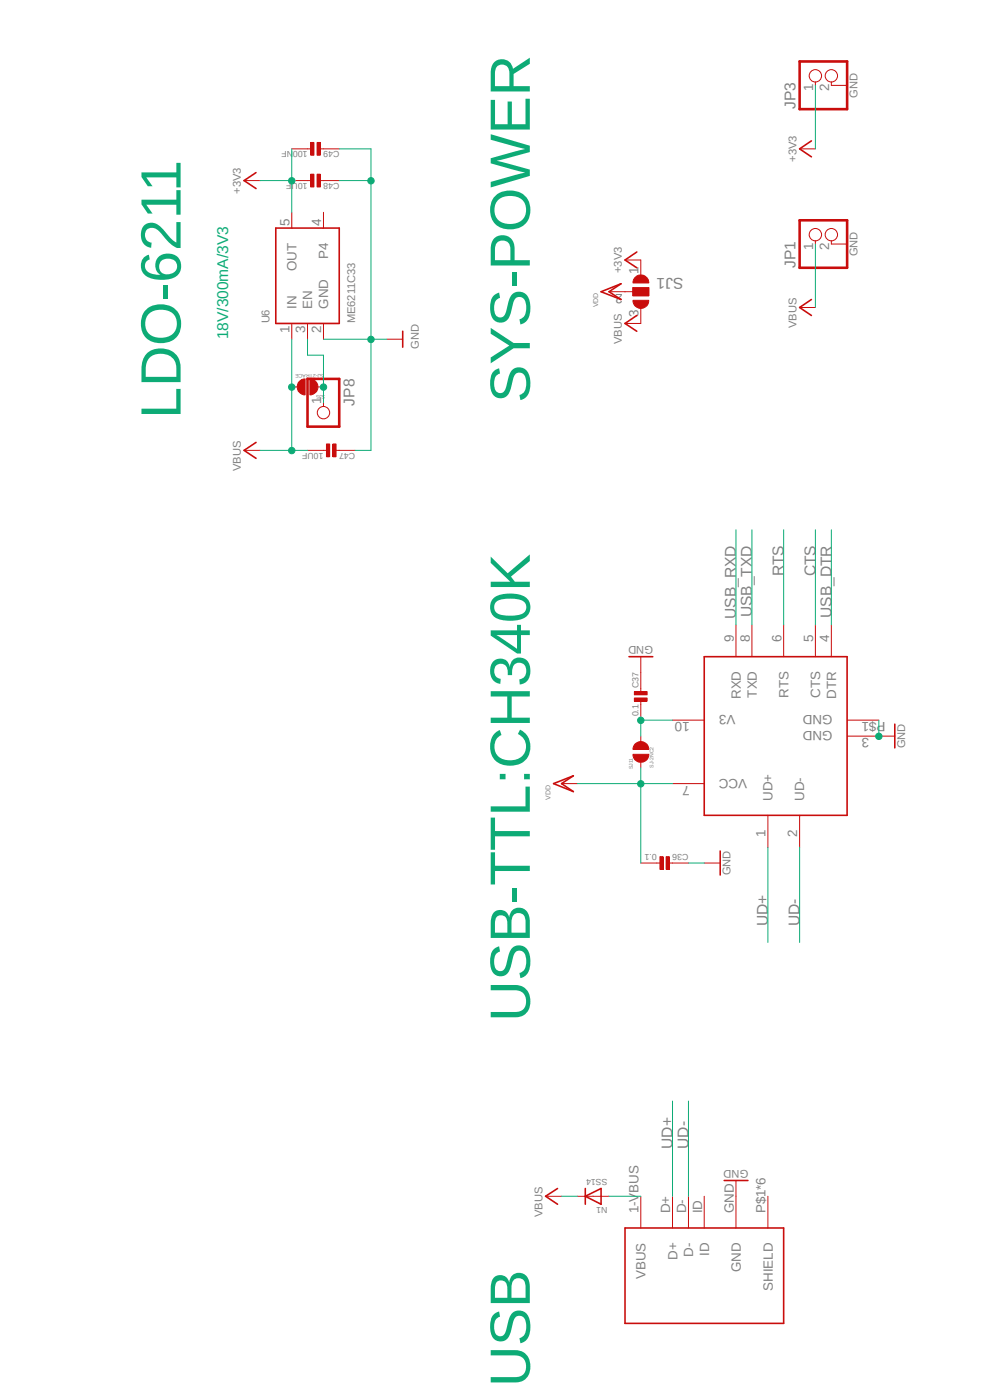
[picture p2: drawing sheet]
<svg xmlns="http://www.w3.org/2000/svg" width="210mm" height="297mm" viewBox="0 0 210 297" stroke-linecap="round" stroke-linejoin="round" font-family="sans-serif">
<path d="M26 7.9l166.9 289.2M193 7.9l-167 289.2" fill="none" stroke="#fff" stroke-width=".21"/>
<g fill="none" stroke="#c90d0c" stroke-width=".21">
<path d="M156.1 132.6v6.7M159.5 132.6v6.7M166.2 132.6v6.7M173 132.6v6.7M176.4 132.6v6.7M142.7 152.8h6.7M179.7 156.2h6.7M179.7 152.8h6.7M142.7 166.2h6.7M162.9 173v6.7M169.6 173v6.7M135.9 183.1h4.1"/>
<path d="M142 183.1h4"/>
</g>
<path d="M149.4 139.3h30.3v33.7h-30.3z" fill="none" stroke="#c90d0c" stroke-width=".34"/>
<path d="M141.3 181.7h.7v2.7h-.7z" fill-rule="evenodd" fill="#c90d0c"/>
<path d="M141.3 181.7h.7v2.7h-.7z" fill="none" stroke="#c90d0c" stroke-width=".21"/>
<path d="M140 181.7h.7v2.7h-.7z" fill-rule="evenodd" fill="#c90d0c"/>
<path d="M135.9 142.7v4M135.9 148.8v4M186.4 156.2h3.4M140 181.7h.7v2.7h-.7zM149.4 183.1h3.4" fill="none" stroke="#c90d0c" stroke-width=".21"/>
<path d="M189.8 153.6v5.1M152.8 180.6v5" fill="none" stroke="#c90d0c" stroke-width=".34"/>
<path d="M134.6 146.7h2.7v.7h-2.7z" fill-rule="evenodd" fill="#c90d0c"/>
<path d="M134.6 146.7h2.7v.7h-2.7z" fill="none" stroke="#c90d0c" stroke-width=".21"/>
<path d="M134.6 148.1h2.7v.7h-2.7z" fill-rule="evenodd" fill="#c90d0c"/>
<path d="M135.9 139.3v3.4M134.6 148.1h2.7v.7h-2.7z" fill="none" stroke="#c90d0c" stroke-width=".21"/>
<path d="M133.4 139.3h5.1" fill="none" stroke="#c90d0c" stroke-width=".34"/>
<path d="M134.7 157.9a1.69 1.69 0 0 1 1.8-.5 1.69 1.69 0 0 1 1.1 1.6h-3.3z" fill-rule="evenodd" fill="#c90d0c"/>
<path d="M134.7 157.9a1.69 1.69 0 0 1 1.8-.5 1.69 1.69 0 0 1 1.1 1.6h-3.3z" fill="none" stroke="#c90d0c" stroke-width=".21"/>
<path d="M134.3 160h3.3a1.67 1.67 0 0 1-1.6 1.7 1.67 1.67 0 0 1-1.7-1.7z" fill-rule="evenodd" fill="#c90d0c"/>
<g fill="none" stroke="#c90d0c" stroke-width=".21">
<path d="M61.9 45v3.4M68.6 45v3.4M61.9 68.6v3.4M65.2 68.6v3.4M68.6 68.6v3.4M82.1 72h3.3M65.2 95.5h4.1M71.3 95.5h4.1M135.9 156.2v1.2M134.3 160h3.3a1.67 1.67 0 0 1-1.6 1.7 1.67 1.67 0 0 1-1.7-1.7zM135.9 161.7v1.2M115.7 253.8h3.4"/>
<path d="M135.9 253.8v6.7M142.7 253.8v6.7M146 253.8v6.7M149.4 253.8v6.7M156.1 253.8v6.7M162.9 253.8v6.7"/>
</g>
<path d="M58.5 48.4h13.5v20.2h-13.5zM85.4 70.3v3.4M118.3 252.1l-2.6 1.7 2.6 1.7M132.6 260.5h33.6v20.3h-33.6z" fill="none" stroke="#c90d0c" stroke-width=".34"/>
<path d="M70.6 94.2h.7v2.7h-.7z" fill-rule="evenodd" fill="#c90d0c"/>
<path d="M70.6 94.2h.7v2.7h-.7z" fill="none" stroke="#c90d0c" stroke-width=".21"/>
<path d="M69.3 94.2h.6v2.7h-.6z" fill-rule="evenodd" fill="#c90d0c"/>
<path d="M61.9 38.3h4M67.9 38.3h4.1M69.3 94.2h.6v2.7h-.6z" fill="none" stroke="#c90d0c" stroke-width=".21"/>
<path d="M67.3 37h.6v2.7h-.6z" fill-rule="evenodd" fill="#c90d0c"/>
<path d="M67.3 37h.6v2.7h-.6z" fill="none" stroke="#c90d0c" stroke-width=".21"/>
<path d="M65.9 37h.7v2.7h-.7z" fill-rule="evenodd" fill="#c90d0c"/>
<path d="M51.8 38.3h3.4M61.9 31.6h4M65.9 37h.7v2.7h-.7zM67.9 31.6h4.1" fill="none" stroke="#c90d0c" stroke-width=".21"/>
<path d="M54.3 36.6l-2.5 1.7 2.5 1.7" fill="none" stroke="#c90d0c" stroke-width=".34"/>
<path d="M67.3 30.2h.6v2.7h-.6z" fill-rule="evenodd" fill="#c90d0c"/>
<path d="M67.3 30.2h.6v2.7h-.6z" fill="none" stroke="#c90d0c" stroke-width=".21"/>
<path d="M65.9 30.2h.7v2.7h-.7z" fill-rule="evenodd" fill="#c90d0c"/>
<g fill="none" stroke="#c90d0c" stroke-width=".21">
<path d="M65.9 30.2h.7v2.7h-.7zM68.6 85.4v.8"/>
<circle cx="68.6" cy="87.5" r="1.31"/>
</g>
<path d="M65.2 80.4h6.8v10.1h-6.8z" fill="none" stroke="#c90d0c" stroke-width=".55"/>
<path d="M63.3 81.2a1.56 1.56 0 0 1 1.4-.8v3.4a1.69 1.69 0 0 1-1.4-2.6z" fill-rule="evenodd" fill="#c90d0c"/>
<path d="M63.3 81.2a1.56 1.56 0 0 1 1.4-.8v3.4a1.69 1.69 0 0 1-1.4-2.6z" fill="none" stroke="#c90d0c" stroke-width=".21"/>
<path d="M65.7 80.4a1.69 1.69 0 0 1 1.7 1.7 1.69 1.69 0 0 1-1.7 1.7z" fill-rule="evenodd" fill="#c90d0c"/>
<path d="M61.9 82.1h1.1M65.7 80.4a1.69 1.69 0 0 1 1.7 1.7 1.69 1.69 0 0 1-1.7 1.7zM67.4 82.1h1.2M119.1 166.2h3.4" fill="none" stroke="#c90d0c" stroke-width=".21"/>
<path d="M117.4 166.2l4.2-1.6-2.5 1.6 2.5 1.7z" fill="none" stroke="#c90d0c" stroke-width=".34"/>
<path d="M134.2 61h3.4v1.7h-3.4z" fill-rule="evenodd" fill="#c90d0c"/>
<path d="M134.2 61h3.4v1.7h-3.4z" fill="none" stroke="#c90d0c" stroke-width=".21"/>
<path d="M134.3 63.7h3.3a1.67 1.67 0 0 1-1.6 1.7 1.67 1.67 0 0 1-1.7-1.7z" fill-rule="evenodd" fill="#c90d0c"/>
<path d="M134.3 63.7h3.3a1.67 1.67 0 0 1-1.6 1.7 1.67 1.67 0 0 1-1.7-1.7z" fill="none" stroke="#c90d0c" stroke-width=".21"/>
<path d="M134.7 58.9a1.67 1.67 0 0 1 1.8-.5 1.67 1.67 0 0 1 1.1 1.6h-3.3l.1-.7z" fill-rule="evenodd" fill="#c90d0c"/>
<g fill="none" stroke="#c90d0c" stroke-width=".21">
<path d="M173 17.4v.7M176.4 17.4v.7h3.3M169.6 31.6h3.4M132.6 55.2h3.3v3.3M134.7 58.9a1.67 1.67 0 0 1 1.8-.5 1.67 1.67 0 0 1 1.1 1.6h-3.3l.1-.7zM173 51.1v.7M176.4 51.1v.7h3.3M129.2 61.9h5.1M134.3 61h3.3v1.7h-3.3zM135.9 65.2v3.4h-3.3M169.6 65.2h3.4M51.8 95.5h3.4"/>
<path d="M122.5 253.8h6.7M156.1 250.4v3.4"/>
<circle cx="173" cy="16.1" r="1.31"/>
<circle cx="176.4" cy="16.1" r="1.31"/>
<circle cx="173" cy="49.8" r="1.31"/>
<circle cx="176.4" cy="49.8" r="1.31"/>
</g>
<path d="M179.7 15.6v5M172.1 29.9l-2.5 1.7 2.5 1.7M135.1 53.5l-2.5 1.7 2.5 1.6M179.7 49.2v5.1M127.5 61.9l4.2-1.7-2.5 1.7 2.5 1.6zM135.1 66.9l-2.5 1.7 2.5 1.7M172.1 63.5l-2.5 1.7 2.5 1.7M54.3 93.9l-2.5 1.6 2.5 1.7M124.2 253.8l3.3-1.7v3.4zM124.2 252.1v3.4M153.6 250.4h5.1" fill="none" stroke="#c90d0c" stroke-width=".34"/>
<path d="M169.6 13h10.1v10.2h-10.1zM169.6 46.7h10.1v10.1h-10.1z" fill="none" stroke="#c90d0c" stroke-width=".55"/>
<path d="M186.4 152.8v3.4" fill="none" stroke="#0dab76" stroke-width=".21"/>
<circle cx="186.4" cy="156.2" r=".68" fill="#0dab76"/>
<g fill="none" stroke="#0dab76" stroke-width=".21">
<path d="M72 38.3h6.7M68.6 72h13.5M146 183.1h3.4"/>
<circle cx="186.4" cy="156.2" r=".68"/>
</g>
<circle cx="78.7" cy="72" r=".68" fill="#0dab76"/>
<g fill="none" stroke="#0dab76" stroke-width=".21">
<path d="M72 31.6h6.7v63.9h-3.3"/>
<circle cx="78.7" cy="72" r=".68"/>
</g>
<circle cx="78.7" cy="38.4" r=".68" fill="#0dab76"/>
<g fill="none" stroke="#0dab76" stroke-width=".21">
<path d="M55.2 38.3h6.7v6.7"/>
<circle cx="78.7" cy="38.4" r=".68"/>
</g>
<circle cx="61.9" cy="38.4" r=".68" fill="#0dab76"/>
<g fill="none" stroke="#0dab76" stroke-width=".21">
<path d="M173 18.1v13.5M61.9 31.6v6.7M173 51.8v13.4M61.9 72v23.5M55.2 95.5h10M119.1 253.8h3.4"/>
<circle cx="61.9" cy="38.4" r=".68"/>
</g>
<circle cx="61.9" cy="95.6" r=".68" fill="#0dab76"/>
<circle cx="61.9" cy="95.6" r=".68" fill="none" stroke="#0dab76" stroke-width=".21"/>
<circle cx="61.9" cy="82.1" r=".68" fill="#0dab76"/>
<g fill="none" stroke="#0dab76" stroke-width=".21">
<path d="M142.7 152.8h-6.8v3.4"/>
<circle cx="61.9" cy="82.1" r=".68"/>
</g>
<circle cx="135.9" cy="152.8" r=".68" fill="#0dab76"/>
<g fill="none" stroke="#0dab76" stroke-width=".21">
<path d="M65.2 72v3.4h3.4v10M156.1 112.4v20.2M159.5 112.4v20.2M166.2 112.4v20.2M173 112.4v20.2M176.4 112.4v20.2M162.9 179.7v20.2M169.6 179.7v20.2M142.7 233.6v20.2M146 233.6v20.2"/>
<circle cx="135.9" cy="152.8" r=".68"/>
</g>
<circle cx="68.6" cy="82.1" r=".68" fill="#0dab76"/>
<g fill="none" stroke="#0dab76" stroke-width=".21">
<path d="M135.9 162.9v20.2M135.9 166.2h6.8"/>
<circle cx="68.6" cy="82.1" r=".68"/>
</g>
<circle cx="135.9" cy="166.3" r=".68" fill="#0dab76"/>
<g fill="none" stroke="#0dab76" stroke-width=".21">
<path d="M122.5 166.2h13.4M129.2 253.8h6.7"/>
<circle cx="135.9" cy="166.3" r=".68"/>
</g>
<g font-size="12.1" fill="#0dab76">
<text x="38.3" y="88.8" transform="rotate(-90 38.3 88.8)">LDO-6211</text>
<text x="112.4" y="85.4" transform="rotate(-90 112.4 85.4)">SYS-POWER</text>
<text x="112.4" y="216.7" transform="rotate(-90 112.4 216.7)">USB-TTL:CH340K</text>
<text x="112.4" y="294.2" transform="rotate(-90 112.4 294.2)">USB</text>
</g>
<g font-size="3.3" fill="#808080">
<text x="168.8" y="23.2" transform="rotate(-90 168.8 23.2)">JP3</text>
<text x="145" y="59" transform="rotate(-180 145 59)">SJ1</text>
<text x="168.8" y="56.8" transform="rotate(-90 168.8 56.8)">JP1</text>
<text x="75.2" y="86.1" transform="rotate(-90 75.2 86.1)">JP8</text>
<text x="166.2" y="122.3" transform="rotate(-90 166.2 122.3)">RTS</text>
<text x="173" y="122.3" transform="rotate(-90 173 122.3)">CTS</text>
<text x="156.1" y="131.3" transform="rotate(-90 156.1 131.3)">USB_RXD</text>
<text x="159.5" y="130.9" transform="rotate(-90 159.5 130.9)">USB_TXD</text>
<text x="176.4" y="131.1" transform="rotate(-90 176.4 131.1)">USB_DTR</text>
<text x="162.9" y="196.6" transform="rotate(-90 162.9 196.6)">UD+</text>
<text x="169.6" y="196.6" transform="rotate(-90 169.6 196.6)">UD-</text>
<text x="142.7" y="243.7" transform="rotate(-90 142.7 243.7)">UD+</text>
<text x="146" y="243.7" transform="rotate(-90 146 243.7)">UD-</text>
</g>
<text font-size="3.3" fill="#0dab76" x="48.4" y="72" transform="rotate(-90 48.4 72)">18V/300mA/3V3</text>
<g font-size="2.8" fill="#808080">
<text x="172.5" y="19.4" transform="rotate(-90 172.5 19.4)">1</text>
<text x="175.9" y="19.4" transform="rotate(-90 175.9 19.4)">2</text>
<text x="61.4" y="47.9" transform="rotate(-90 61.4 47.9)">5</text>
<text x="68.2" y="47.9" transform="rotate(-90 68.2 47.9)">4</text>
<text x="172.5" y="53.1" transform="rotate(-90 172.5 53.1)">1</text>
<text x="175.9" y="53.1" transform="rotate(-90 175.9 53.1)">2</text>
<text x="62.9" y="57.5" transform="rotate(-90 62.9 57.5)">OUT</text>
<text x="69.6" y="55" transform="rotate(-90 69.6 55)">P4</text>
<text x="135.5" y="58" transform="rotate(-90 135.5 58)">1</text>
<text x="62.9" y="65.5" transform="rotate(-90 62.9 65.5)">IN</text>
<text x="66.3" y="65.5" transform="rotate(-90 66.3 65.5)">EN</text>
<text x="69.6" y="65.5" transform="rotate(-90 69.6 65.5)">GND</text>
<text x="132.1" y="62.4" transform="rotate(-180 132.1 62.4)">2</text>
<text x="61.4" y="70.7" transform="rotate(-90 61.4 70.7)">1</text>
<text x="64.8" y="70.7" transform="rotate(-90 64.8 70.7)">3</text>
<text x="68.2" y="70.7" transform="rotate(-90 68.2 70.7)">2</text>
<text x="135.5" y="67.3" transform="rotate(-90 135.5 67.3)">3</text>
<text x="68.2" y="85.7" transform="rotate(-90 68.2 85.7)">1</text>
<text x="155.7" y="136.2" transform="rotate(-90 155.7 136.2)">9</text>
<text x="159" y="136.2" transform="rotate(-90 159 136.2)">8</text>
<text x="165.8" y="136.2" transform="rotate(-90 165.8 136.2)">6</text>
<text x="172.5" y="136.2" transform="rotate(-90 172.5 136.2)">5</text>
<text x="175.9" y="136.2" transform="rotate(-90 175.9 136.2)">4</text>
<text x="157.2" y="148.3" transform="rotate(-90 157.2 148.3)">RXD</text>
<text x="160.5" y="148" transform="rotate(-90 160.5 148)">TXD</text>
<text x="167.3" y="148" transform="rotate(-90 167.3 148)">RTS</text>
<text x="174" y="148.1" transform="rotate(-90 174 148.1)">CTS</text>
<text x="177.4" y="148.2" transform="rotate(-90 177.4 148.2)">DTR</text>
<text x="146.3" y="153.2" transform="rotate(-180 146.3 153.2)">10</text>
<text x="156" y="151.8" transform="rotate(-180 156 151.8)">V3</text>
<text x="176.6" y="155.2" transform="rotate(-180 176.6 155.2)">GND</text>
<text x="176.6" y="151.8" transform="rotate(-180 176.6 151.8)">GND</text>
<text x="187.8" y="153.2" transform="rotate(-180 187.8 153.2)">P$1</text>
<text x="184.4" y="156.6" transform="rotate(-180 184.4 156.6)">3</text>
<text x="146.3" y="166.8" transform="rotate(-180 146.3 166.8)">7</text>
<text x="158.5" y="165.2" transform="rotate(-180 158.5 165.2)">VCC</text>
<text x="163.9" y="169.9" transform="rotate(-90 163.9 169.9)">UD+</text>
<text x="170.6" y="169.9" transform="rotate(-90 170.6 169.9)">UD-</text>
<text x="162.4" y="177.7" transform="rotate(-90 162.4 177.7)">1</text>
<text x="169.1" y="177.7" transform="rotate(-90 169.1 177.7)">2</text>
<text x="135.5" y="257.4" transform="rotate(-90 135.5 257.4)">1-VBUS</text>
<text x="142.2" y="257.4" transform="rotate(-90 142.2 257.4)">D+</text>
<text x="145.6" y="257.4" transform="rotate(-90 145.6 257.4)">D-</text>
<text x="148.9" y="257.4" transform="rotate(-90 148.9 257.4)">ID</text>
<text x="155.7" y="257.4" transform="rotate(-90 155.7 257.4)">GND</text>
<text x="162.4" y="257.4" transform="rotate(-90 162.4 257.4)">P$1*6</text>
<text x="143.7" y="267.3" transform="rotate(-90 143.7 267.3)">D+</text>
<text x="147.1" y="266.6" transform="rotate(-90 147.1 266.6)">D-</text>
<text x="150.5" y="266.5" transform="rotate(-90 150.5 266.5)">ID</text>
<text x="157.2" y="269.9" transform="rotate(-90 157.2 269.9)">GND</text>
<text x="137" y="271.4" transform="rotate(-90 137 271.4)">VBUS</text>
<text x="163.9" y="273.9" transform="rotate(-90 163.9 273.9)">SHIELD</text>
</g>
<g font-size="2.4" fill="#808080">
<text x="181.9" y="20.7" transform="rotate(-90 181.9 20.7)">GND</text>
<text x="169" y="34.4" transform="rotate(-90 169 34.4)">+3V3</text>
<text x="51.1" y="41.1" transform="rotate(-90 51.1 41.1)">+3V3</text>
<text x="131.9" y="58" transform="rotate(-90 131.9 58)">+3V3</text>
<text x="181.9" y="54.4" transform="rotate(-90 181.9 54.4)">GND</text>
<text x="57.1" y="68.6" transform="rotate(-90 57.1 68.6)">U6</text>
<text x="75.4" y="68.6" transform="rotate(-90 75.4 68.6)">ME6211C33</text>
<text x="169" y="69.6" transform="rotate(-90 169 69.6)">VBUS</text>
<text x="88.8" y="74" transform="rotate(-90 88.8 74)">GND</text>
<text x="131.9" y="73" transform="rotate(-90 131.9 73)">VBUS</text>
<text x="51.1" y="99.9" transform="rotate(-90 51.1 99.9)">VBUS</text>
<text x="138.6" y="137.1" transform="rotate(-180 138.6 137.1)">GND</text>
<text x="192" y="158.8" transform="rotate(-90 192 158.8)">GND</text>
<text x="155" y="185.7" transform="rotate(-90 155 185.7)">GND</text>
<text x="158.8" y="248.2" transform="rotate(-180 158.8 248.2)">GND</text>
<text x="115.1" y="258.2" transform="rotate(-90 115.1 258.2)">VBUS</text>
</g>
<g font-size="1.9" fill="#808080">
<text x="65.2" y="32.1" transform="rotate(-180 65.2 32.1)">100NF</text>
<text x="72" y="32.1" transform="rotate(-180 72 32.1)">C49</text>
<text x="65.2" y="38.8" transform="rotate(-180 65.2 38.8)">10UF</text>
<text x="72" y="38.8" transform="rotate(-180 72 38.8)">C48</text>
<text x="68.6" y="96.1" transform="rotate(-180 68.6 96.1)">10UF</text>
<text x="75.4" y="96.1" transform="rotate(-180 75.4 96.1)">C47</text>
<text x="135.5" y="146.1" transform="rotate(-90 135.5 146.1)">C37</text>
<text x="135.5" y="152" transform="rotate(-90 135.5 152)">0.1</text>
<text x="139.3" y="181.2" transform="rotate(-180 139.3 181.2)">0.1</text>
<text x="146" y="181.2" transform="rotate(-180 146 181.2)">C36</text>
<text x="128.9" y="250.1" transform="rotate(-180 128.9 250.1)">SS14</text>
<text x="128.9" y="256.1" transform="rotate(-180 128.9 256.1)">N1</text>
</g>
<g font-size="1.5" fill="#808080">
<text x="126.9" y="65.2" transform="rotate(-90 126.9 65.2)">VDD</text>
<text x="116.8" y="169.6" transform="rotate(-90 116.8 169.6)">VDD</text>
</g>
<g font-size="1.1" fill="#808080">
<text x="68.6" y="79.4" transform="rotate(-180 68.6 79.4)">SJ-2TRACE</text>
<text x="69" y="83.8" transform="rotate(-180 69 83.8)">SJ5</text>
<text x="134.3" y="163.2" transform="rotate(-90 134.3 163.2)">SJ11</text>
<text x="138.6" y="162.9" transform="rotate(-90 138.6 162.9)">SJ-2NC2</text>
</g>
</svg>
